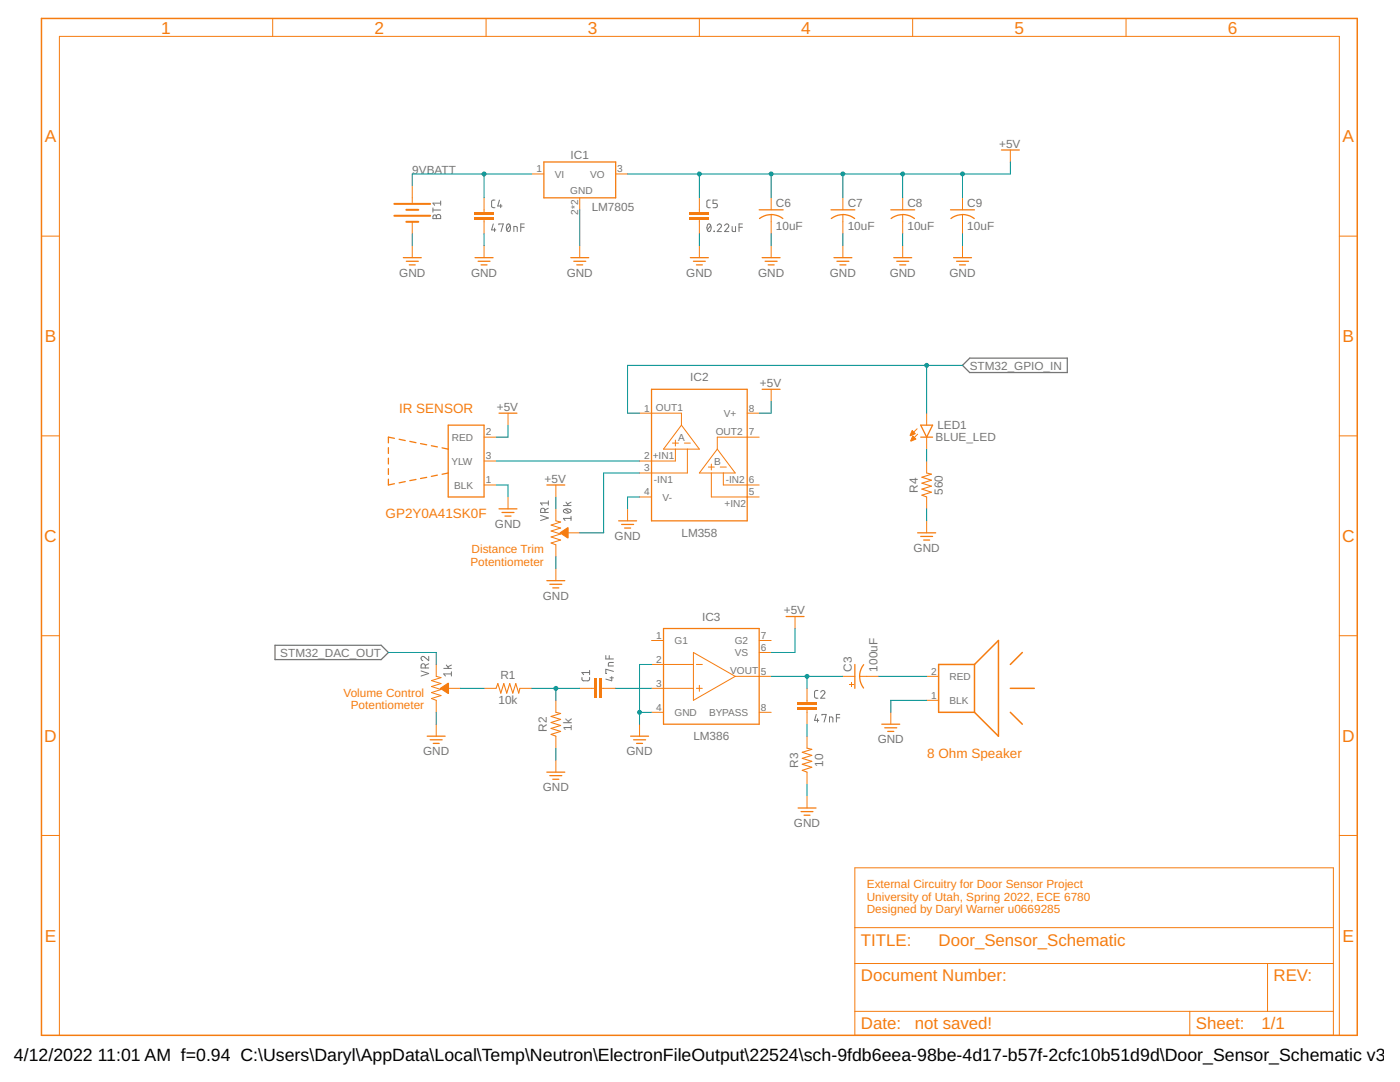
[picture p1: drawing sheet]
<svg xmlns="http://www.w3.org/2000/svg" width="279mm" height="216mm" viewBox="0 0 279 216" stroke-linecap="round" stroke-linejoin="round" font-family="sans-serif">
<g fill="none" stroke="#757575" stroke-width=".2">
<path d="M98.8 39.9h-.5l-.2 .4v.9l.3 .2h.4M99.7 39.9l-.4 1.2h.9M141.8 39.9h-.5l-.2 .4v.9l.3 .2h.4M143.2 39.9h-.9v.7h.5a.43 .43 0 0 1 .4 .4 .43 .43 0 0 1-.4 .4h-.5M86.4 41.5v.8M86.4 41.9h1.5M86.5 42.9h.3l.3 .3a.43 .43 0 0 1 .4-.4 .43 .43 0 0 1 .4 .4v.4h-1.5zM87.1 43.2v.4M87.9 40.1v.9M87.9 40.5h-1.5l.3 .5M98.4 44.7l-.3 1.2h.9M98.7 45.5v.7"/>
<path d="M99.6 44.9v-.2h.8l-.4 1.5M99.9 40.8v.6M101.2 44.8l.3-.1a.9 .9 0 0 1 0 1.5 .93 .93 0 0 1-.3-1.4zM101.8 45l-.7 .9M102.6 46.2v-1l.6 .1v.9M103.9 45.4h.7M104.6 44.7h-.7v1.5M141.3 44.8l.2-.1a.9 .9 0 0 1 0 1.5 .96 .96 0 0 1-.2-1.4zM141.8 45l-.6 .9M142.5 46.1l.1 .1zM143.1 45a.42 .42 0 0 1 .6-.3 .42 .42 0 0 1 .1 .7l-.7 .8h.9M144.6 45a.42 .42 0 0 1 .6-.3 .42 .42 0 0 1 .1 .7l-.7 .8h.9"/>
<path d="M146.1 45.2v.9l.3 .1h.4v-1M147.5 45.4h.7M148.2 44.7h-.7v1.5M109.4 99.9v.9M107.9 102.8l1.5 .6-1.5 .5M108.8 102.3v-.5a.43 .43 0 0 0-.5-.4 .43 .43 0 0 0-.4 .4v.5h1.5M109.4 101.4l-.6 .3M109.4 100.4h-1.5l.3 .4M112.4 100.9h1.6M112.5 101.7a.98 .98 0 0 1 1.5 .3 .9 .9 0 0 1-1.6 0zM112.8 101.6l.8 .7M112.9 100.2l.6 .7"/>
<path d="M114 103.4h-1.6l.4 .5M114 103v.9M114 100.2l-.8 .4M84 133.9l1.6 .5-1.6 .5M84.9 133.3v-.4a.42 .42 0 0 0-.4-.5 .42 .42 0 0 0-.5 .5v.4h1.6M85.6 131v.8l-.9-.7a.42 .42 0 0 0-.7 .1 .42 .42 0 0 0 .4 .6M85.6 132.4l-.7 .4M88.6 133.4h1.5M89.1 132.7l.5 .7M90.1 134.5h-1.5l.3 .4M90.1 134v.9M90.1 132.7l-.7 .4"/>
<path d="M116.1 135.2l.1 .4 .3 .2h1l.2-.3v-.3M117.7 133.8v.8M117.7 134.2h-1.6l.4 .4M120.9 130.8v.7h1.5M121.6 130.8v.7M121.8 135.3h.6M122.1 135v.8l-1.2-.3M122.4 132.2h-.7l-.3 .3v.4h1M122.4 134l-1.5-.5v.9h.2M163.2 137.8h-.4l-.2 .3v1l.3 .2h.3M163.8 138.1a.41 .41 0 0 1 .6-.3 .41 .41 0 0 1 .1 .7l-.7 .8h.8M162.9 142.6l-.3 1.1h.8"/>
<path d="M163.2 143.4v.7M164 142.7v-.1h.9l-.4 1.5M165.5 144.1v-1l.7 .1v.9M166.9 143.2h.7M167.6 142.6h-.7v1.5"/>
</g>
<path d="M192.1 72.9l1.4-1.4h19.5v2.8h-19.5zM54.9 128.8h21.2l1.4 1.4-1.4 1.4h-21.2z" fill="none" stroke="#757575" stroke-width=".25"/>
<g fill="none" stroke="#f57c10" stroke-width=".25">
<path d="M108.5 32.3h14.4v7.2h-14.4zM199.9 29.9h3.5M80.5 51.4h3.6M81.1 52.1h2.4M81.7 52.9h1.2M113.9 51.4h3.6M114.5 52.1h2.4M115.1 52.9h1.2M130 77.7h19.1v26.2h-19.1zM152.1 77.7h3.6M109.1 96.8h3.6M109.1 115.9h3.6"/>
<path d="M109.7 116.6h2.4M110.3 117.3h1.2M123.5 103.9h3.5M124.1 104.6h2.3M124.7 105.4h1.2M132.4 125.4h19.1v19.1h-19.1zM85.3 146.9h3.5M85.9 147.6h2.3M86.5 148.3h1.2M109.1 154.1h3.6M109.7 154.8h2.4M110.3 155.5h1.2"/>
<path d="M125.9 146.9h3.5M126.4 147.6h2.4M127 148.3h1.2"/>
</g>
<g fill="none" stroke="#f57c10" stroke-width=".2">
<path d="M54.4 3.7v3.6M97 3.7v3.6M139.6 3.7v3.6M182.1 3.7v3.6M224.7 3.7v3.6M82.3 37.1v3.3M106.2 34.7h2.3M115.7 39.5v2.4M122.9 34.7h2.3M201.6 29.9v2.4M8.3 47.1h3.6M82.3 44.3v2.4"/>
<path d="M82.3 49v2.4M115.7 49v2.4M267.3 47.1h3.6M153.9 77.7v2.4M8.3 87h3.6M110.9 96.8v2.4M127.6 82.4h8.4v2.4M127.6 99.2h2.4M134.2 88.4h1.2M134.8 87.8v1.2M134.8 89.6v2.4h-7.2M136 84.8l3.6 4.8h-7.2z"/>
<path d="M136.6 88.4h1.2M137.2 89.6v4.8h-9.6M141.4 93.2h1.2M142 92.6v1.2M142 94.4v4.8h9.5M143.2 89.6l3.5 4.8h-7.1zM143.7 93.2h1.2M144.4 94.4v2.4h7.1M149.1 82.4h2.4M151.5 87.2h-8.3v2.4M267.3 87h3.6M110.9 101.5v2.4l1 .3-1.9 .6 1.9 .6-1.9 .6 1.9 .6-1.9 .5 1.9 .7-1.9 .6 .9 .3v2.4"/>
<path d="M110.9 113.5v2.4M113.3 106.3h2.4M125.2 101.5v2.4M8.3 126.9h3.6M87.1 132.6v2.4l.9 .2-1.9 .6 1.9 .6-1.9 .6 1.9 .6-1.9 .6 1.9 .6-1.9 .6 1 .3v2.4M89.5 137.4h2.3M96.6 137.4h2.4M103.8 137.4h2.4M110.9 139.7v2.4M130 137.4h8.4M130 132.6h8.4M130 127.8h2.4"/>
<path d="M138.4 130.2l8.3 4.8-8.3 4.7zM139 137.4h1.2M139 132.6h1.2M139.6 136.8v1.1M146.7 135h7.2M151.5 127.8h2.4M151.5 130.2h2.4M161.1 139.7v.5M267.3 126.9h3.6M87.1 144.5v2.4M110.9 146.9v2.4M110.9 151.7v2.4"/>
<path d="M127.6 144.5v2.4M130 142.1h2.4M151.5 142.1h2.4M161.1 141.6v.5M161.1 146.9v2.4M161.1 154.1v2.3M8.3 166.7h3.6M170.6 173.2h95.5v33.4h-95.5zM267.3 166.7h3.6M170.6 192.3h95.5M170.6 185.1h95.5M253 192.3v9.5"/>
<path d="M11.9 206.6v-199.3h255.4v199.3M170.6 201.8h95.5M237.4 201.8v4.8"/>
</g>
<path d="M8.3 3.7h262.6v202.9h-262.6z" fill="none" stroke="#f57c10" stroke-width=".3"/>
<g fill="#f57c10" stroke="#f57c10" stroke-width=".2">
<path d="M111.8 106.3l1.6-1v2z" fill-rule="evenodd"/>
<path d="M87.9 137.4l1.6-1v2z" fill-rule="evenodd"/>
</g>
<path d="M99 137.4l.4-1 .5 1.9 .6-1.9 .6 1.9 .6-1.9 .6 1.9 .6-1.9 .6 1.9 .3-.9M110.9 142.1l1 .3-1.9 .6 1.9 .6-1.9 .6 1.9 .6-1.9 .6 1.9 .5-1.9 .6 .9 .4M161.1 149.3l.9 .2-1.9 .6 1.9 .6-1.9 .6 1.9 .6-1.9 .6 1.9 .6-1.9 .6 1 .4" fill="none" stroke="#f57c10" stroke-width=".21"/>
<path d="M78.7 40.7h7.2M78.7 43.1h7.2M81.1 41.9h2.4M81.1 44.3h2.4" fill="none" stroke="#f57c10" stroke-width=".4"/>
<g fill="#f57c10">
<path d="M159.2 141.2h3.8v.4h-3.8z" fill-rule="evenodd"/>
<path d="M159.2 140.2h3.8v.5h-3.8z" fill-rule="evenodd"/>
</g>
<g fill="#f57c10">
<path d="M159.2 141.2h3.8v.4h-3.8zM159.2 141.2v.4h3.8v-.4z"/>
<path d="M159.2 140.2h3.8v.5h-3.8zM159.2 140.2v.5h3.8v-.5z"/>
</g>
<path d="M161.1 137.4v2.3M171.6 135h1.4M161.1 142.1v2.4M161.1 158.8v2.4" fill="none" stroke="#f57c10" stroke-width=".2"/>
<path d="M170.6 132.6v4.8M172.4 132.6a3.8 3.8 0 0 0-.1 4.7M159.3 161.2h3.6M159.9 161.9h2.3M160.5 162.7h1.1" fill="none" stroke="#f57c10" stroke-width=".25"/>
<g fill="#f57c10">
<path d="M169.9 136.2h.1v.9h-.1z" fill-rule="evenodd"/>
<path d="M169.5 136.6h.8v.1h-.8z" fill-rule="evenodd"/>
</g>
<g fill="#f57c10">
<path d="M169.9 136.2h.1v.9h-.1zM169.9 136.2v.9h.1v-.9z"/>
<path d="M169.5 136.6h.8l.1 .1h-.9zM169.5 136.6v.1h.8v-.1z"/>
</g>
<path d="M118.1 137.4h.5M120 137.4h.5M158.7 123v2.4M168.2 135h2.4M173 135h2.4" fill="none" stroke="#f57c10" stroke-width=".2"/>
<path d="M156.9 123h3.6" fill="none" stroke="#f57c10" stroke-width=".25"/>
<g fill="#f57c10">
<path d="M119.5 135.4h.5v3.9h-.5z" fill-rule="evenodd"/>
<path d="M118.6 135.4h.4v3.9h-.4z" fill-rule="evenodd"/>
</g>
<g fill="#f57c10">
<path d="M119.5 135.4h.5v3.9h-.5zM119.5 135.4v3.9h.5v-3.9z"/>
<path d="M118.6 135.4h.4v3.9h-.4zM118.6 135.4v3.9h.4v-3.9z"/>
</g>
<path d="M96.6 41.9v.5M96.6 43.8v.5M96.6 87.2h2.4M96.6 92h2.4M96.6 96.8h2.4M101.4 82.4v2.4M101.4 99.2v2.3M115.7 137.4h2.4M120.5 137.4h2.4M184.9 135h2.4M184.9 139.7h2.4M177.8 142.1v2.4" fill="none" stroke="#f57c10" stroke-width=".2"/>
<path d="M194.5 132.6h-7.2v9.5h7.2M194.5 132.6v9.5M194.5 132.6l4.8-4.8v19.1l-4.8-4.8M201.6 137.4h4.8M204 130.2l-2.4 2.4M201.6 142.1l2.4 2.4" fill="none" stroke="#f57c10" stroke-width=".3"/>
<g fill="none" stroke="#f57c10" stroke-width=".25">
<path d="M77.5 89.3v1.2M77.5 91.4v1.2M77.5 93.5v1.2M77.5 95.6v1.2l1.2-.3M78.7 87.5l-1.2-.3v1.2M79.7 87.7l1.2 .2M80.9 96.1l-1.2 .3M81.8 88.1l1.2 .2M83 95.7l-1.2 .2M83.9 88.5l1.3 .3M85.2 95.2l-1.3 .3M86.1 88.9l1.2 .3"/>
<path d="M87.3 94.8l-1.2 .3M88.2 89.4l1.3 .2M89.5 84.8h7.1v14.4h-7.1zM89.5 94.4l-1.3 .2M99.6 82.4h3.6M99.6 101.5h3.6M100.2 102.3h2.4M100.8 103h1.2M176 144.5h3.6M176.6 145.2h2.4M177.2 145.9h1.2"/>
</g>
<g fill="#f57c10">
<path d="M94.7 43.3h3.8v.5h-3.8z" fill-rule="evenodd"/>
<path d="M94.7 42.4h3.8v.4h-3.8z" fill-rule="evenodd"/>
</g>
<g fill="#f57c10">
<path d="M94.7 43.3h3.8v.5h-3.8zM94.7 43.3v.5h3.8v-.5z"/>
<path d="M94.7 42.4h3.8v.4h-3.8zM94.7 42.4v.4h3.8v-.4z"/>
</g>
<path d="M96.6 39.5v2.4M96.6 44.3v2.4M139.6 41.9v.5M139.6 43.8v.5" fill="none" stroke="#f57c10" stroke-width=".2"/>
<g fill="#f57c10">
<path d="M137.7 43.3h3.8v.5h-3.8z" fill-rule="evenodd"/>
<path d="M137.7 42.4h3.8v.4h-3.8z" fill-rule="evenodd"/>
</g>
<g fill="#f57c10">
<path d="M137.7 43.3h3.8v.5h-3.8zM137.7 43.3v.5h3.8v-.5z"/>
<path d="M137.7 42.4h3.8v.4h-3.8zM137.7 42.4v.4h3.8v-.4z"/>
</g>
<g fill="none" stroke="#f57c10" stroke-width=".2">
<path d="M139.6 39.5v2.4M153.9 39.5v2.4M168.2 39.5v2.4M180.1 39.5v2.4M192.1 39.5v2.4M96.6 49v2.4M139.6 44.3v2.4M139.6 49v2.4M153.9 42.8v3.9M153.9 49v2.4M168.2 42.8v3.9M168.2 49v2.4"/>
<path d="M180.1 42.8v3.9M180.1 49v2.4M192.1 42.8v3.9M192.1 49v2.4M183 85.6l-1.3 1.3M183.1 86.6l-1.3 1.3M184.9 82.4v2.4M184.9 87.2v2.4M184.9 92v2.4M184.9 99.2v2.3M184.9 103.9v2.4"/>
</g>
<g fill="none" stroke="#f57c10" stroke-width=".25">
<path d="M94.8 51.4h3.6M95.4 52.1h2.4M96 52.9h1.2M137.8 51.4h3.6M138.4 52.1h2.4M139 52.9h1.2M151.5 41.9h4.8M151.6 43.6a3.8 3.8 0 0 1 4.6 0M152.1 51.4h3.6M152.7 52.1h2.4M153.3 52.9h1.2M165.8 41.9h4.8"/>
<path d="M165.9 43.6a3.8 3.8 0 0 1 4.7 0M166.4 51.4h3.6M167 52.1h2.4M167.6 52.9h1.2M177.8 41.9h4.7M177.8 43.6a3.8 3.8 0 0 1 4.7 0M178.4 51.4h3.5M179 52.1h2.4M179.6 52.9h1.2M189.7 41.9h4.8M189.8 43.6a3.8 3.8 0 0 1 4.6 0M190.3 51.4h3.6"/>
<path d="M190.9 52.1h2.4M191.5 52.9h1.2M183.7 84.8h2.4l-1.2 2.4zM183.7 87.2h2.4M183.1 106.3h3.6M183.7 107h2.4M184.3 107.8h1.2"/>
</g>
<g fill="#f57c10" stroke="#f57c10" stroke-width=".2">
<path d="M182 85.9l.7 .6-1 .4z" fill-rule="evenodd"/>
<path d="M182.2 87l.6 .6-1 .4z" fill-rule="evenodd"/>
</g>
<path d="M184.9 94.4l1 .2-1.9 .6 1.9 .6-1.9 .6 1.9 .6-1.9 .6 1.9 .6-1.9 .6 .9 .4" fill="none" stroke="#f57c10" stroke-width=".21"/>
<path d="M96.6 34.7v4.8M106.2 34.7h-23.9v2.4" fill="none" stroke="#009292" stroke-width=".2"/>
<circle cx="96.6" cy="34.7" r=".49" fill="#009292"/>
<path d="M96.1 34.7a.5 .5 0 0 1 1 0 .5 .5 0 0 1-1 0zM96.1 34.7a.5 .5 0 0 0 1 0 .5 .5 0 0 0-1 0z" fill="#009292"/>
<g fill="none" stroke="#009292" stroke-width=".2">
<path d="M82.3 46.7v2.3M96.6 46.7v2.3M115.7 41.9v7.1M139.6 46.7v2.3M153.9 46.7v2.3M168.2 46.7v2.3M180.1 46.7v2.3M192.1 46.7v2.3M99 96.8h2.4v2.4M127.6 99.2h-2.4v2.3M110.9 111.1v2.4M184.9 101.5v2.4"/>
<path d="M130 132.6h-2.4v11.9M87.1 142.1v2.4M110.9 149.3v2.4M127.6 142.1h2.4"/>
</g>
<circle cx="127.6" cy="142.1" r=".49" fill="#009292"/>
<path d="M127.1 142.1a.5 .5 0 0 1 1 0 .5 .5 0 0 1-1 0zM127.1 142.1a.5 .5 0 0 0 1 0 .5 .5 0 0 0-1 0z" fill="#009292"/>
<path d="M125.2 34.7h28.7v4.8M139.6 34.7v4.8M184.9 139.7h-7.1v2.4M161.1 156.4v2.4" fill="none" stroke="#009292" stroke-width=".2"/>
<circle cx="139.6" cy="34.7" r=".49" fill="#009292"/>
<path d="M139.1 34.7a.5 .5 0 0 1 1 0 .5 .5 0 0 1-1 0zM139.1 34.7a.5 .5 0 0 0 1 0 .5 .5 0 0 0-1 0z" fill="#009292"/>
<path d="M153.9 34.7h14.3v4.8" fill="none" stroke="#009292" stroke-width=".2"/>
<circle cx="153.9" cy="34.7" r=".49" fill="#009292"/>
<path d="M153.4 34.7a.5 .5 0 0 1 1 0 .5 .5 0 0 1-1 0zM153.4 34.7a.5 .5 0 0 0 1 0 .5 .5 0 0 0-1 0z" fill="#009292"/>
<path d="M168.2 34.7h11.9v4.8" fill="none" stroke="#009292" stroke-width=".2"/>
<circle cx="168.2" cy="34.7" r=".49" fill="#009292"/>
<path d="M167.7 34.7a.5 .5 0 0 1 1 0 .5 .5 0 0 1-1 0zM167.7 34.7a.5 .5 0 0 0 1 0 .5 .5 0 0 0-1 0z" fill="#009292"/>
<path d="M180.1 34.7h12v4.8" fill="none" stroke="#009292" stroke-width=".2"/>
<circle cx="180.1" cy="34.7" r=".49" fill="#009292"/>
<path d="M179.7 34.7a.49 .49 0 0 1 .9 0 .49 .49 0 0 1-.9 0zM179.7 34.7a.49 .49 0 0 0 .9 0 .49 .49 0 0 0-.9 0z" fill="#009292"/>
<path d="M192.1 34.7h9.5" fill="none" stroke="#009292" stroke-width=".2"/>
<circle cx="192.1" cy="34.7" r=".49" fill="#009292"/>
<path d="M191.6 34.7a.5 .5 0 0 1 1 0 .5 .5 0 0 1-1 0zM191.6 34.7a.5 .5 0 0 0 1 0 .5 .5 0 0 0-1 0z" fill="#009292"/>
<path d="M201.6 32.3v2.4M184.9 72.9v9.5M192.1 72.9h-66.9v9.5h2.4M99 92h28.6M101.4 84.8v2.4h-2.4M110.9 99.2v2.3M127.6 94.4h-7.1v11.9h-4.8M153.9 80.1v2.3h-2.4M158.7 125.4v4.8h-4.8" fill="none" stroke="#009292" stroke-width=".2"/>
<circle cx="184.9" cy="72.9" r=".49" fill="#009292"/>
<path d="M184.4 72.9a.5 .5 0 0 1 1 0 .5 .5 0 0 1-1 0zM184.4 72.9a.5 .5 0 0 0 1 0 .5 .5 0 0 0-1 0z" fill="#009292"/>
<path d="M184.9 89.6v2.4M77.5 130.2h9.6v2.4M91.8 137.4h4.8M106.2 137.4h9.5M110.9 137.4v2.3" fill="none" stroke="#009292" stroke-width=".2"/>
<circle cx="110.9" cy="137.4" r=".49" fill="#009292"/>
<path d="M110.4 137.4a.5 .5 0 0 1 1 0 .5 .5 0 0 1-1 0zM110.4 137.4a.5 .5 0 0 0 1 0 .5 .5 0 0 0-1 0z" fill="#009292"/>
<path d="M122.9 137.4h7.1M153.9 135h14.3M161.1 135v2.4" fill="none" stroke="#009292" stroke-width=".2"/>
<circle cx="161.1" cy="135" r=".49" fill="#009292"/>
<path d="M160.6 135a.49 .49 0 0 1 .9 0 .49 .49 0 0 1-.9 0zM160.6 135a.49 .49 0 0 0 .9 0 .49 .49 0 0 0-.9 0z" fill="#009292"/>
<path d="M175.4 135h9.5M161.1 144.5v2.4" fill="none" stroke="#009292" stroke-width=".2"/>
<g font-size="3.5" fill="#f57c10">
<text x="32.2" y="6.7">1</text>
<text x="74.8" y="6.7">2</text>
<text x="117.3" y="6.7">3</text>
<text x="159.9" y="6.7">4</text>
<text x="202.5" y="6.7">5</text>
<text x="245.1" y="6.7">6</text>
<text x="8.9" y="28.4">A</text>
<text x="267.9" y="28.4">A</text>
<text x="8.9" y="68.3">B</text>
<text x="267.9" y="68.3">B</text>
<text x="8.8" y="108.1">C</text>
<text x="267.8" y="108.1">C</text>
<text x="8.8" y="148">D</text>
<text x="267.8" y="148">D</text>
<text x="8.9" y="187.9">E</text>
<text x="267.9" y="187.9">E</text>
</g>
<g font-size="3.5">
<text x="2.8" y="211.7">4/12/2022</text>
<text x="19.5" y="211.7">11:01 AM f=0.94 C:\Users\Daryl\AppData\Local\Temp\Neutron\ElectronFileOutput\22524\sch-9fdb6eea-98be-4d17-b57f-2cfc10b51d9d\Door_Sensor_Schematic v3.sc</text>
</g>
<g font-size="3.4" fill="#f57c10">
<text x="171.8" y="188.7">TITLE:</text>
<text x="187.3" y="188.7">Door_Sensor_Schematic</text>
<text x="171.8" y="195.8">Document Number:</text>
<text x="254.2" y="195.8">REV:</text>
<text x="171.8" y="205.4">Date:</text>
<text x="182.5" y="205.4">not saved!</text>
<text x="238.6" y="205.4">Sheet:</text>
<text x="251.8" y="205.4">1/1</text>
</g>
<g font-size="2.7" fill="#f57c10">
<text x="79.6" y="82.4">IR SENSOR</text>
<text x="77" y="103.5">GP2Y0A41SK0F</text>
<text x="185" y="151.2">8 Ohm Speaker</text>
</g>
<g font-size="2.3" fill="#757575">
<text x="199.4" y="29.5">+5V</text>
<text x="82.3" y="34.7">9VBATT</text>
<text x="113.9" y="31.8">IC1</text>
<text x="154.9" y="41.3">C6</text>
<text x="169.2" y="41.3">C7</text>
<text x="181.1" y="41.3">C8</text>
<text x="193" y="41.3">C9</text>
<text x="118.1" y="42.1">LM7805</text>
<text x="154.9" y="45.8">10uF</text>
<text x="169.2" y="45.8">10uF</text>
<text x="181.1" y="45.8">10uF</text>
<text x="193" y="45.8">10uF</text>
<text x="79.7" y="55.2">GND</text>
<text x="94" y="55.2">GND</text>
<text x="113.1" y="55.2">GND</text>
<text x="137" y="55.2">GND</text>
<text x="151.3" y="55.2">GND</text>
<text x="165.6" y="55.2">GND</text>
<text x="177.6" y="55.2">GND</text>
<text x="189.5" y="55.2">GND</text>
<text x="137.8" y="76.1">IC2</text>
<text x="151.7" y="77.2">+5V</text>
<text x="193.5" y="73.7">STM32_GPIO_IN</text>
<text x="99.1" y="82">+5V</text>
<text x="186.7" y="87.9">BLUE_LED</text>
<text x="187.1" y="85.6">LED1</text>
<text x="108.7" y="96.3">+5V</text>
<text x="183.2" y="98.3" transform="rotate(-90 183.2 98.3)">R4</text>
<text x="188.1" y="98.7" transform="rotate(-90 188.1 98.7)">560</text>
<text x="98.8" y="105.4">GND</text>
<text x="122.6" y="107.7">GND</text>
<text x="136" y="107.1">LM358</text>
<text x="182.3" y="110.1">GND</text>
<text x="108.3" y="119.7">GND</text>
<text x="140.1" y="123.9">IC3</text>
<text x="156.4" y="122.6">+5V</text>
<text x="55.9" y="131">STM32_DAC_OUT</text>
<text x="99.9" y="135.6">R1</text>
<text x="170" y="134" transform="rotate(-90 170 134)">C3</text>
<text x="175.1" y="134" transform="rotate(-90 175.1 134)">100uF</text>
<text x="99.5" y="140.6">10k</text>
<text x="109.2" y="146" transform="rotate(-90 109.2 146)">R2</text>
<text x="114.1" y="145.8" transform="rotate(-90 114.1 145.8)">1k</text>
<text x="138.4" y="147.7">LM386</text>
<text x="175.2" y="148.3">GND</text>
<text x="84.5" y="150.7">GND</text>
<text x="125" y="150.7">GND</text>
<text x="159.3" y="153.2" transform="rotate(-90 159.3 153.2)">R3</text>
<text x="164.3" y="153" transform="rotate(-90 164.3 153)">10</text>
<text x="108.3" y="157.9">GND</text>
<text x="158.5" y="165">GND</text>
</g>
<g font-size="2.3" fill="#f57c10">
<text x="93.9" y="112.9">Potentiometer</text>
<text x="94.1" y="110.4">Distance Trim</text>
<text x="68.6" y="139">Volume Control</text>
<text x="70" y="141.5">Potentiometer</text>
<text x="173" y="177.2">External Circuitry for Door Sensor Project</text>
<text x="173" y="179.7">University of Utah, Spring 2022, ECE 6780</text>
<text x="173" y="182.2">Designed by Daryl Warner u0669285</text>
</g>
<g font-size="2" fill="#757575">
<text x="107.1" y="34.4">1</text>
<text x="110.7" y="35.4">VI</text>
<text x="117.8" y="35.4">VO</text>
<text x="123.2" y="34.4">3</text>
<text x="113.8" y="38.8">GND</text>
<text x="115.4" y="42.8" transform="rotate(-90 115.4 42.8)">2*2</text>
<text x="128.6" y="82.1">1</text>
<text x="130.9" y="82">OUT1</text>
<text x="144.4" y="83.2">V+</text>
<text x="149.5" y="82.1">8</text>
<text x="90.2" y="87.9">RED</text>
<text x="96.9" y="86.9">2</text>
<text x="135.3" y="87.9">A</text>
<text x="142.9" y="86.7">OUT2</text>
<text x="149.5" y="86.9">7</text>
<text x="90.1" y="92.7">YLW</text>
<text x="96.9" y="91.7">3</text>
<text x="128.6" y="91.7">2</text>
<text x="128.6" y="94.1">3</text>
<text x="130.3" y="91.5">+IN1</text>
<text x="142.5" y="92.7">B</text>
<text x="90.6" y="97.5">BLK</text>
<text x="96.9" y="96.4">1</text>
<text x="128.6" y="98.8">4</text>
<text x="130.5" y="96.3">-IN1</text>
<text x="132.2" y="99.9">V-</text>
<text x="144.6" y="101.1">+IN2</text>
<text x="144.8" y="96.3">-IN2</text>
<text x="149.5" y="98.8">5</text>
<text x="149.5" y="96.4">6</text>
<text x="131" y="127.5">1</text>
<text x="134.6" y="128.5">G1</text>
<text x="146.6" y="128.5">G2</text>
<text x="146.6" y="130.9">VS</text>
<text x="151.8" y="127.5">7</text>
<text x="151.8" y="129.9">6</text>
<text x="131" y="132.2">2</text>
<text x="131" y="137">3</text>
<text x="145.7" y="134.5">VOUT</text>
<text x="151.8" y="134.6">5</text>
<text x="185.9" y="134.6">2</text>
<text x="189.5" y="135.7">RED</text>
<text x="131" y="141.8">4</text>
<text x="134.6" y="142.8">GND</text>
<text x="141.5" y="142.9">BYPASS</text>
<text x="151.8" y="141.8">8</text>
<text x="185.9" y="139.4">1</text>
<text x="189.5" y="140.5">BLK</text>
</g>
</svg>
